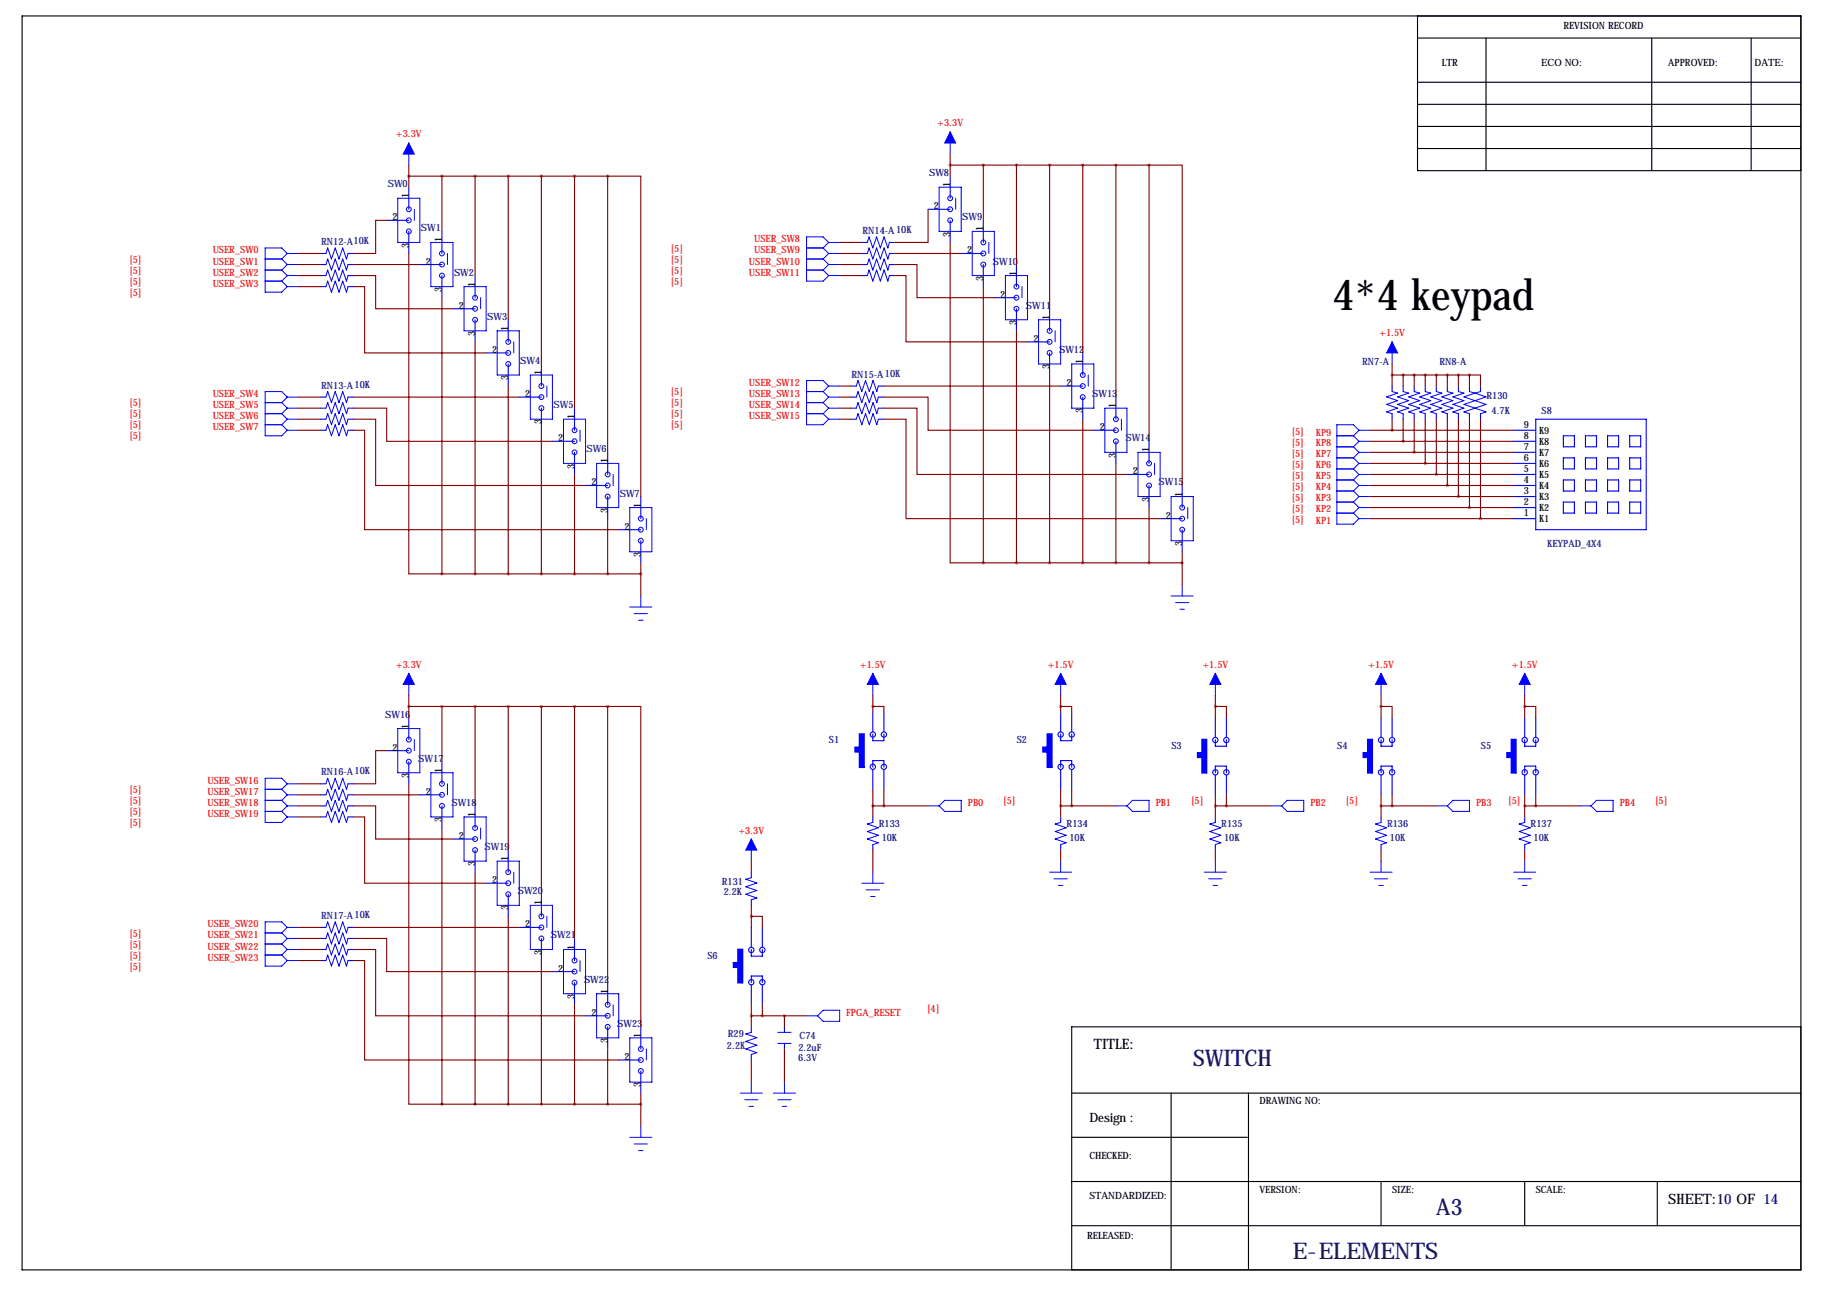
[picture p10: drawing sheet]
<svg xmlns="http://www.w3.org/2000/svg" width="419mm" height="297mm" viewBox="0 0 419 297" stroke-linecap="round" stroke-linejoin="round" font-family="sans-serif">
<g fill="none" stroke="#000" stroke-width=".25">
<path d="M5.1 3.7h408.9v288.3h-408.9zM325.9 18.9h88.1M325.9 3.7v35.5h88.1M325.9 8.7h88.1M341.6 8.7v30.5M379.7 8.7v30.5M402.6 8.7v30.5M325.9 34.1h88.1M325.9 29.1h88.1M325.9 24h88.1M414 236.1h-167.6v55.9M246.4 251.3h167.6"/>
<path d="M269.2 251.3v40.7M287 251.3v40.4M246.4 271.6h167.6M246.4 261.5h40.4M317.5 271.6v10.2M350.5 271.6v10.2M381 271.6v10.2M246.4 281.8h167.6"/>
</g>
<g fill="none" stroke="#00f" stroke-width=".23">
<path d="M94 32.9v5.1M218.4 30.3v5.1M61 59.5h3.8M64.8 59.5l1.2 1.3M66 58.3h2.6M66 58.3l-1.2 1.2M66 58.3l-1.2-1.3h-3.8v10.2h3.8l1.2-1.3M74.9 58.3l.4-1.3 .9 2.5 .9-2.5 .8 2.5 .9-2.5 .9 2.5 .3-1.2M91.4 45.6h5.1v10.1h-5.1zM95.2 48.1v2.6M99.1 55.7h5v10.2h-5zM102.9 58.3v2.5"/>
<path d="M185.4 59.5h3.8M185.4 57h3.8M189.2 57l1.3 1.3M189.2 59.5l1.3 1.3M190.5 55.7h2.5M190.5 58.3h2.5M190.5 55.7l-1.3-1.2h-3.8v10.1h3.8l1.3-1.2M190.5 55.7l-1.3 1.3M190.5 58.3l-1.3 1.2M199.4 55.7l.4-1.2 .9 2.5 .8-2.5 .9 2.5 .9-2.5 .8 2.5 .4-1.3M199.4 58.3l.4-1.3 .9 2.5 .8-2.5 .9 2.5 .9-2.5 .8 2.5 .4-1.2M215.9 43h5.1v10.2h-5.1z"/>
<path d="M219.7 45.6v2.5M223.5 53.2h5.1v10.2h-5.1zM227.3 55.7v2.6M61 62.1h3.8M61 64.6h3.8M64.8 62.1l1.2 1.3M64.8 64.6l1.2 1.3M66 65.9h2.6M66 63.4h2.6M66 60.8h2.6M66 60.8l-1.2 1.3M66 63.4l-1.2 1.2"/>
<path d="M74.9 63.4l.4-1.3 .9 2.5 .9-2.5 .8 2.5 .9-2.5 .9 2.5 .3-1.2M74.9 60.8l.4-1.3 .9 2.6 .9-2.6 .8 2.6 .9-2.6 .9 2.6 .3-1.3M74.9 65.9l.4-1.3 .9 2.6 .9-2.6 .8 2.6 .9-2.6 .9 2.6 .3-1.3M106.7 65.9h5.1v10.2h-5.1zM110.5 68.4v2.6M114.3 76.1h5.1v10.1h-5.1zM118.1 78.6v2.5M185.4 62.1h3.8M189.2 62.1l1.3 1.3M190.5 63.4h2.5M190.5 60.8h2.5M190.5 60.8l-1.3 1.3"/>
<path d="M199.4 60.8l.4-1.3 .9 2.6 .8-2.6 .9 2.6 .9-2.6 .8 2.6 .4-1.3M199.4 63.4l.4-1.3 .9 2.5 .8-2.5 .9 2.5 .9-2.5 .8 2.5 .4-1.2M231.1 63.4h5.1v10.1h-5.1zM234.9 65.9v2.5M238.8 73.5h5v10.2h-5zM242.6 76.1v2.5M320 78.6v5.1M61 97.6h3.8M61 92.6h3.8M61 95.1h3.8M64.8 92.6l1.2 1.2M64.8 95.1l1.2 1.3"/>
<path d="M64.8 97.6l1.2 1.3M66 96.4h2.6M66 93.8h2.6M66 98.9h2.6M66 91.3l-1.2-1.3h-3.8v10.2h3.8l1.2-1.3M66 91.3h2.6M66 91.3l-1.2 1.3M66 93.8l-1.2 1.3M66 96.4l-1.2 1.2M74.9 91.3l.4-1.3 .9 2.6 .9-2.6 .8 2.6 .9-2.6 .9 2.6 .3-1.3M74.9 96.4l.4-1.3 .9 2.5 .9-2.5 .8 2.5 .9-2.5 .9 2.5 .3-1.2M74.9 93.8l.4-1.2 .9 2.5 .9-2.5 .8 2.5 .9-2.5 .9 2.5 .3-1.3"/>
<path d="M74.9 98.9l.4-1.3 .9 2.6 .9-2.6 .8 2.6 .9-2.6 .9 2.6 .3-1.3M121.9 86.2h5.1v10.2h-5.1zM125.7 88.8v2.5M129.5 96.4h5.1v10.1h-5.1zM133.3 98.9v2.6M185.4 92.6h3.8M185.4 90h3.8M185.4 95.1h3.8M189.2 90l1.3 1.3M189.2 92.6l1.3 1.2M189.2 95.1l1.3 1.3M190.5 96.4h2.5"/>
<path d="M190.5 93.8h2.5M190.5 88.8l-1.3-1.3h-3.8v10.1h3.8l1.3-1.2M190.5 91.3h2.5M190.5 88.8h2.5M190.5 88.8l-1.3 1.2M190.5 91.3l-1.3 1.3M190.5 93.8l-1.3 1.3M196.8 88.8l.5-1.3 .8 2.5 .9-2.5 .8 2.5 .9-2.5 .9 2.5 .3-1.2M196.8 93.8l.5-1.2 .8 2.5 .9-2.5 .8 2.5 .9-2.5 .9 2.5 .3-1.3M196.8 91.3l.5-1.3 .8 2.6 .9-2.6 .8 2.6 .9-2.6 .9 2.6 .3-1.3M196.8 96.4l.5-1.3 .8 2.5 .9-2.5 .8 2.5 .9-2.5 .9 2.5 .3-1.2M246.4 83.7h5.1v10.1h-5.1z"/>
<path d="M250.2 86.2v2.6M254 93.8h5.1v10.2h-5.1zM257.8 96.4v2.5M312.4 98.9h2.6M312.4 98.9l-1.3 1.3M312.4 98.9l-1.3-1.3h-3.8v22.9h3.8l1.3-1.3M320 90l1.3 .4-2.5 .8 2.5 .9-2.5 .9 2.5 .8-2.5 .9 1.2 .4M322.6 90l1.2 .4-2.5 .8 2.5 .9-2.5 .9 2.5 .8-2.5 .9 1.3 .4M325.1 90l1.3 .4-2.6 .8 2.6 .9-2.6 .9 2.6 .8-2.6 .9 1.3 .4M327.7 90l1.2 .4-2.5 .8 2.5 .9-2.5 .9 2.5 .8-2.5 .9 1.3 .4M330.2 90l1.3 .4-2.6 .8 2.6 .9-2.6 .9 2.6 .8-2.6 .9 1.3 .4M332.7 90l1.3 .4-2.5 .8 2.5 .9-2.5 .9 2.5 .8-2.5 .9 1.2 .4"/>
<path d="M335.3 90l1.2 .4-2.5 .8 2.5 .9-2.5 .9 2.5 .8-2.5 .9 1.3 .4M337.8 90l1.3 .4M339.1 90.4l-2.6 .8 5.1 1.8-5.1 1.7 1.3 .4M339.1 90.4l2.5 .8-5.1 1.8 5.1 1.7-1.2 .4M340.4 90l-1.3 .4M137.2 106.5h5v10.2h-5zM141 109.1v2.5M144.8 116.7h5.1v10.2h-5.1zM148.6 119.2v2.6M261.6 104h5.1v10.2h-5.1zM265.4 106.5v2.6M269.2 114.2h5.1v10.1h-5.1z"/>
<path d="M273 116.7v2.5M307.3 100.2h3.8M307.3 102.7h3.8M307.3 105.3h3.8M307.3 107.8h3.8M307.3 110.3h3.8M307.3 112.9h3.8M307.3 115.4h3.8M307.3 118h3.8M311.1 100.2l1.3 1.3M311.1 102.7l1.3 1.3M311.1 105.3l1.3 1.2"/>
<path d="M311.1 107.8l1.3 1.3M311.1 110.3l1.3 1.3M311.1 112.9l1.3 1.3M311.1 115.4l1.3 1.3M311.1 118l1.3 1.2M312.4 106.5h2.6M312.4 116.7h2.6M312.4 104h2.6M312.4 114.2h2.6M312.4 109.1l-1.3 1.2M312.4 101.5h2.6M312.4 101.5l-1.3 1.2"/>
<path d="M312.4 104l-1.3 1.3M312.4 106.5l-1.3 1.3M312.4 109.1h2.6M312.4 111.6h2.6M312.4 111.6l-1.3 1.3M312.4 114.2l-1.3 1.2M312.4 116.7l-1.3 1.3M312.4 119.2h2.6M144.8 139.6h5.1M147.3 137v2.6M269.2 137h5.1M270.3 138.5h3"/>
<path d="M271.8 134.5v2.5M94 154.8v5.1M145.8 141.1h3M146.8 142.6h1M200.7 154.8v5.1M243.8 154.8v5.1M271.3 140.1h1M279.4 154.8v5.1M317.5 154.8v5.1M350.5 154.8v5.1M91.4 167.5h5.1v10.2h-5.1zM95.2 170v2.6"/>
<path d="M99.1 177.7h5v10.1h-5zM61 186.5h3.8M61 184h3.8M61 181.5h3.8M64.8 181.5l1.2 1.2M64.8 184l1.2 1.3M64.8 186.5l1.2 1.3M66 187.8h2.6M66 185.3h2.6M66 180.2l-1.2-1.3h-3.8v10.2h3.8l1.2-1.3M66 185.3l-1.2 1.2M66 180.2h2.6"/>
<path d="M66 180.2l-1.2 1.3M66 182.7h2.6M66 182.7l-1.2 1.3M74.9 180.2l.4-1.3 .9 2.6 .9-2.6 .8 2.6 .9-2.6 .9 2.6 .3-1.3M74.9 185.3l.4-1.3 .9 2.5 .9-2.5 .8 2.5 .9-2.5 .9 2.5 .3-1.2M74.9 182.7l.4-1.2 .9 2.5 .9-2.5 .8 2.5 .9-2.5 .9 2.5 .3-1.3M74.9 187.8l.4-1.3 .9 2.6 .9-2.6 .8 2.6 .9-2.6 .9 2.6 .3-1.3M102.9 180.2v2.5M106.7 187.8h5.1v10.2h-5.1zM110.5 190.4v2.5M114.3 198h5.1v10.1h-5.1zM172.7 192.9v5.1"/>
<path d="M200.7 189.1l-1.3 .3 2.5 .9-2.5 .9 2.5 .8-2.5 .9 2.5 .9-1.2 .4M213.4 185.3h2.5M217.2 184h3.8v2.5h-3.8l-1.3-1.2zM243.8 189.1l-1.2 .3 2.5 .9-2.5 .9 2.5 .8-2.5 .9 2.5 .9-1.3 .4M243.8 198v2.5M256.5 185.3h2.6M260.3 184h3.9v2.5h-3.9l-1.2-1.2zM279.4 189.1l-1.3 .3 2.6 .9-2.6 .9 2.6 .8-2.6 .9 2.6 .9-1.3 .4M279.4 198v2.5M292.1 185.3h2.5M295.9 184h3.8v2.5h-3.8l-1.3-1.2zM317.5 189.1l-1.3 .3 2.6 .9-2.6 .9 2.6 .8-2.6 .9 2.6 .9-1.3 .4"/>
<path d="M317.5 198v2.5M330.2 185.3h2.5M334 184h3.8v2.5h-3.8l-1.3-1.2zM350.5 189.1l-1.3 .3 2.6 .9-2.6 .9 2.6 .8-2.6 .9 2.6 .9-1.3 .4M350.5 198v2.5M363.2 185.3h2.6M367 184h3.8v2.5h-3.8l-1.2-1.2zM61 214.5h3.8M61 217h3.8M61 219.6h3.8M64.8 214.5l1.2 1.3M64.8 217l1.2 1.3"/>
<path d="M64.8 219.6l1.2 1.2M66 218.3h2.6M66 213.2l-1.2-1.3h-3.8v10.2h3.8l1.2-1.3M66 215.8l-1.2 1.2M66 218.3l-1.2 1.3M66 213.2h2.6M66 213.2l-1.2 1.3M66 215.8h2.6M74.9 213.2l.4-1.3 .9 2.6 .9-2.6 .8 2.6 .9-2.6 .9 2.6 .3-1.3M74.9 218.3l.4-1.3 .9 2.6 .9-2.6 .8 2.6 .9-2.6 .9 2.6 .3-1.3M74.9 215.8l.4-1.3 .9 2.5 .9-2.5 .8 2.5 .9-2.5 .9 2.5 .3-1.2M118.1 200.5v2.6"/>
<path d="M121.9 208.1h5.1v10.2h-5.1zM125.7 210.7v2.5M129.5 218.3h5.1v10.2h-5.1zM172.7 201.8l-1.3 .3 2.6 .9-2.6 .9 2.6 .8-2.6 .9 2.6 .9-1.3 .4M198.1 203.1h5.1M199.1 204.6h3.1M200.2 206.1h1M200.7 200.5v2.6M241.3 200.5h5.1M242.3 202h3.1M243.3 203.6h1M276.9 200.5h5"/>
<path d="M277.9 202h3M278.9 203.6h1M315 200.5h5M316 202h3M317 203.6h1M348 200.5h5.1M349 202h3M350 203.6h1M66 220.8h2.6M74.9 220.8l.4-1.2 .9 2.5 .9-2.5 .8 2.5 .9-2.5 .9 2.5 .3-1.3M133.3 220.8v2.6M137.2 228.5h5v10.1h-5z"/>
<path d="M141 231v2.5M144.8 238.6h5.1v10.2h-5.1zM172.7 237.3l-1.3 .4 2.6 .9-2.6 .8 2.6 .9-2.6 .9 2.6 .8-1.3 .4M178.8 239.9h3.1M178.8 237.3h3.1M185.4 233.5h2.6M188 233.5l1.2-1.2h3.8v2.5h-3.8zM147.3 258.9v2.6M148.6 241.2v2.5M170.2 251.3h5.1M171.2 252.8h3M172.2 254.4h1"/>
<path d="M172.7 248.8v2.5M177.8 251.3h5.1M178.8 252.8h3.1M179.8 254.4h1M180.3 248.8v2.5M144.8 261.5h5.1M145.8 263h3M146.8 264.5h1"/>
<circle cx="94" cy="50.7" r=".56"/>
<circle cx="94" cy="48.1" r=".56"/>
<circle cx="94" cy="53.2" r=".56"/>
<circle cx="101.6" cy="58.3" r=".56"/>
<circle cx="218.4" cy="50.7" r=".56"/>
<circle cx="218.4" cy="48.1" r=".56"/>
<circle cx="218.4" cy="45.6" r=".56"/>
<circle cx="226.1" cy="55.7" r=".56"/>
<circle cx="226.1" cy="58.3" r=".56"/>
<circle cx="101.6" cy="63.4" r=".56"/>
<circle cx="101.6" cy="60.8" r=".56"/>
<circle cx="109.2" cy="73.5" r=".56"/>
<circle cx="109.2" cy="68.4" r=".56"/>
<circle cx="109.2" cy="71" r=".56"/>
<circle cx="116.8" cy="78.6" r=".56"/>
<circle cx="226.1" cy="60.8" r=".56"/>
<circle cx="233.7" cy="68.4" r=".56"/>
<circle cx="233.7" cy="71" r=".56"/>
<circle cx="233.7" cy="65.9" r=".56"/>
<circle cx="241.3" cy="76.1" r=".56"/>
<circle cx="241.3" cy="78.6" r=".56"/>
<circle cx="116.8" cy="81.1" r=".56"/>
<circle cx="116.8" cy="83.7" r=".56"/>
<circle cx="124.5" cy="88.8" r=".56"/>
<circle cx="124.5" cy="93.8" r=".56"/>
<circle cx="124.5" cy="91.3" r=".56"/>
<circle cx="132.1" cy="98.9" r=".56"/>
<circle cx="241.3" cy="81.1" r=".56"/>
<circle cx="248.9" cy="86.2" r=".56"/>
<circle cx="248.9" cy="88.8" r=".56"/>
<circle cx="248.9" cy="91.3" r=".56"/>
<circle cx="256.5" cy="98.9" r=".56"/>
<circle cx="256.5" cy="96.4" r=".56"/>
<circle cx="132.1" cy="101.5" r=".56"/>
<circle cx="132.1" cy="104" r=".56"/>
<circle cx="139.7" cy="114.2" r=".56"/>
<circle cx="139.7" cy="111.6" r=".56"/>
<circle cx="139.7" cy="109.1" r=".56"/>
<circle cx="147.3" cy="119.2" r=".56"/>
<circle cx="256.5" cy="101.5" r=".56"/>
<circle cx="264.2" cy="111.6" r=".56"/>
<circle cx="264.2" cy="106.5" r=".56"/>
<circle cx="264.2" cy="109.1" r=".56"/>
<circle cx="271.8" cy="119.2" r=".56"/>
<circle cx="271.8" cy="116.7" r=".56"/>
<circle cx="147.3" cy="121.8" r=".56"/>
<circle cx="147.3" cy="124.3" r=".56"/>
<circle cx="271.8" cy="121.8" r=".56"/>
<circle cx="94" cy="170" r=".56"/>
<circle cx="94" cy="172.6" r=".56"/>
<circle cx="94" cy="175.1" r=".56"/>
<circle cx="101.6" cy="182.7" r=".56"/>
<circle cx="101.6" cy="180.2" r=".56"/>
<circle cx="101.6" cy="185.3" r=".56"/>
<circle cx="109.2" cy="195.4" r=".56"/>
<circle cx="109.2" cy="192.9" r=".56"/>
<circle cx="109.2" cy="190.4" r=".56"/>
<circle cx="116.8" cy="205.6" r=".56"/>
<circle cx="116.8" cy="203.1" r=".56"/>
<circle cx="116.8" cy="200.5" r=".56"/>
<circle cx="124.5" cy="215.8" r=".56"/>
<circle cx="124.5" cy="213.2" r=".56"/>
<circle cx="124.5" cy="210.7" r=".56"/>
<circle cx="132.1" cy="223.4" r=".56"/>
<circle cx="132.1" cy="225.9" r=".56"/>
<circle cx="132.1" cy="220.8" r=".56"/>
<circle cx="139.7" cy="231" r=".56"/>
<circle cx="139.7" cy="236.1" r=".56"/>
<circle cx="139.7" cy="233.5" r=".56"/>
<circle cx="147.3" cy="241.2" r=".56"/>
<circle cx="147.3" cy="243.7" r=".56"/>
<circle cx="147.3" cy="246.2" r=".56"/>
</g>
<g fill="none" stroke="#00f" stroke-width=".25">
<path d="M73.7 58.3h1.2M80 58.3h1.3M88.9 50.7h5.1M94 43v5.1M94 53.2v5.1M101.6 53.2v5.1M198.1 58.3h1.3M198.1 55.7h1.3M204.5 58.3h1.2M204.5 55.7h1.2M213.4 48.1h5M218.4 40.5v5.1"/>
<path d="M218.4 50.7v5M221 58.3h5.1M226.1 50.7v5M73.7 60.8h1.2M73.7 63.4h1.2M73.7 65.9h1.2M80 60.8h1.3M80 63.4h1.3M80 65.9h1.3M96.5 60.8h5.1M101.6 63.4v5M104.1 71h5.1"/>
<path d="M109.2 63.4v5M109.2 73.5v5.1M116.8 73.5v5.1M198.1 60.8h1.3M198.1 63.4h1.3M204.5 60.8h1.2M204.5 63.4h1.2M226.1 60.8v5.1M228.6 68.4h5.1M233.7 60.8v5.1M233.7 71v5.1M236.2 78.6h5.1"/>
<path d="M241.3 71v5.1M73.7 96.4h1.2M73.7 98.9h1.2M73.7 91.3h1.2M73.7 93.8h1.2M80 96.4h1.3M80 98.9h1.3M80 91.3h1.3M80 93.8h1.3M111.8 81.1h5M116.8 83.7v5.1M119.4 91.3h5.1"/>
<path d="M124.5 83.7v5.1M124.5 93.8v5.1M132.1 93.8v5.1M195.6 96.4h1.2M195.6 91.3h1.2M195.6 93.8h1.2M195.6 88.8h1.2M201.9 96.4h1.3M201.9 91.3h1.3M201.9 93.8h1.3M201.9 88.8h1.3M241.3 81.1v5.1"/>
<path d="M243.8 88.8h5.1M248.9 81.1v5.1M248.9 91.3v5.1M251.5 98.9h5M256.5 91.3v5.1M320 88.8v1.2M320 95.1v1.3M322.6 88.8v1.2M322.6 95.1v1.3M325.1 88.8v1.2M325.1 95.1v1.3M327.7 88.8v1.2"/>
<path d="M327.7 95.1v1.3M330.2 88.8v1.2M330.2 95.1v1.3M332.7 88.8v1.2M332.7 95.1v1.3M335.3 88.8v1.2M335.3 95.1v1.3M337.8 88.8v1.2M337.8 95.1v1.3M340.4 88.8v1.2M340.4 95.1v1.3M348 98.9h5.1"/>
<path d="M353.1 96.4h25.4v25.4h-25.4zM127 101.5h5.1M132.1 104v5.1M134.6 111.6h5.1M139.7 104v5.1M139.7 114.2v5M147.3 114.2v5M256.5 101.5v5M259.1 109.1h5.1M264.2 101.5v5M264.2 111.6v5.1M266.7 119.2h5.1"/>
<path d="M271.8 111.6v5.1M348 119.2h5.1M348 116.7h5.1M348 114.2h5.1M348 111.6h5.1M348 109.1h5.1M348 106.5h5.1M348 104h5.1M348 101.5h5.1M359.4 100.2h2.5v2.5h-2.5zM359.4 105.3h2.5v2.5h-2.5zM359.4 110.3h2.5v2.6h-2.5z"/>
<path d="M359.4 115.4h2.5v2.6h-2.5zM364.5 100.2h2.5v2.5h-2.5zM364.5 105.3h2.5v2.5h-2.5zM364.5 110.3h2.5v2.6h-2.5zM364.5 115.4h2.5v2.6h-2.5zM369.6 100.2h2.5v2.5h-2.5zM369.6 105.3h2.5v2.5h-2.5zM369.6 110.3h2.5v2.6h-2.5zM369.6 115.4h2.5v2.6h-2.5zM374.6 100.2h2.6v2.5h-2.6zM374.6 105.3h2.6v2.5h-2.6zM374.6 110.3h2.6v2.6h-2.6z"/>
<path d="M374.6 115.4h2.6v2.6h-2.6zM142.2 121.8h5.1M147.3 124.3v5.1M271.8 121.8v5.1M88.9 172.6h5.1M94 165v5M94 175.1v5.1M101.6 175.1v5.1M200.7 163.7v4.6M200.7 168.8v1.5h2.5v-1.5M200.7 176.4v-1.5h2.5v1.5M200.7 176.9v4.6"/>
<path d="M203.2 163.7v4.6M203.2 176.9v4.6M243.8 163.7v4.6M243.8 168.8v1.5h2.6v-1.5M243.8 176.4v-1.5h2.6v1.5M243.8 176.9v4.6M246.4 163.7v4.6M246.4 176.9v4.6M279.4 165v4.5M279.4 170v1.6h2.5v-1.6M279.4 177.7v-1.6h2.5v1.6M279.4 178.2v4.5"/>
<path d="M281.9 165v4.5M281.9 178.2v4.5M317.5 170v1.6h2.5v-1.6M317.5 177.7v-1.6h2.5v1.6M317.5 165v4.5M317.5 178.2v4.5M320 165v4.5M320 178.2v4.5M350.5 170v1.6h2.6v-1.6M350.5 177.7v-1.6h2.6v1.6M350.5 165v4.5M350.5 178.2v4.5"/>
<path d="M353.1 165v4.5M353.1 178.2v4.5M73.7 180.2h1.2M73.7 182.7h1.2M73.7 185.3h1.2M73.7 187.8h1.2M80 180.2h1.3M80 182.7h1.3M80 185.3h1.3M80 187.8h1.3M96.5 182.7h5.1M101.6 185.3v5.1"/>
<path d="M104.1 192.9h5.1M109.2 185.3v5.1M109.2 195.4v5.1M116.8 195.4v5.1M200.7 187.8v1.3M200.7 194.2v1.2M243.8 187.8v1.3M243.8 194.2v1.2M279.4 187.8v1.3M279.4 194.2v1.2M317.5 187.8v1.3M317.5 194.2v1.2"/>
<path d="M350.5 187.8v1.3M350.5 194.2v1.2M73.7 213.2h1.2M73.7 215.8h1.2M73.7 218.3h1.2M80 213.2h1.3M80 215.8h1.3M80 218.3h1.3M111.8 203.1h5M116.8 205.6v5.1M119.4 213.2h5.1M124.5 205.6v5.1"/>
<path d="M124.5 215.8v5M132.1 215.8v5M172.7 200.5v1.3M172.7 206.9v1.2M172.7 213.2v4.6M172.7 218.3v1.5h2.6v-1.5M175.3 213.2v4.6M73.7 220.8h1.2M80 220.8h1.3M127 223.4h5.1M132.1 225.9v5.1M134.6 233.5h5.1"/>
<path d="M139.7 225.9v5.1M139.7 236.1v5.1M147.3 236.1v5.1M172.7 225.9v-1.5h2.6v1.5M172.7 226.4v4.6M172.7 236.1v1.2M175.3 226.4v4.6M180.3 236.1v1.2M180.3 239.9v1.3M142.2 243.7h5.1M147.3 246.2v5.1M172.7 242.4v1.3"/>
<circle cx="200.7" cy="168.9" r=".61"/>
<circle cx="200.7" cy="176.3" r=".61"/>
<circle cx="203.2" cy="168.9" r=".61"/>
<circle cx="203.2" cy="176.3" r=".61"/>
<circle cx="243.8" cy="168.9" r=".61"/>
<circle cx="243.8" cy="176.3" r=".61"/>
<circle cx="246.4" cy="168.9" r=".61"/>
<circle cx="246.4" cy="176.3" r=".61"/>
<circle cx="279.4" cy="170.1" r=".61"/>
<circle cx="279.4" cy="177.6" r=".61"/>
<circle cx="281.9" cy="170.1" r=".61"/>
<circle cx="281.9" cy="177.6" r=".61"/>
<circle cx="317.5" cy="170.1" r=".61"/>
<circle cx="317.5" cy="177.6" r=".61"/>
<circle cx="320" cy="170.1" r=".61"/>
<circle cx="320" cy="177.6" r=".61"/>
<circle cx="350.5" cy="170.1" r=".61"/>
<circle cx="350.5" cy="177.6" r=".61"/>
<circle cx="353.1" cy="170.1" r=".61"/>
<circle cx="353.1" cy="177.6" r=".61"/>
<circle cx="172.7" cy="218.4" r=".61"/>
<circle cx="175.3" cy="218.4" r=".61"/>
<circle cx="172.7" cy="225.8" r=".61"/>
<circle cx="175.3" cy="225.8" r=".61"/>
</g>
<g fill="#00f" stroke="#00f" stroke-width=".38">
<path d="M197.6 168.8h1v7.6h-1v-3.6h-1v-1h1z"/>
<path d="M240.8 168.8h1v7.6h-1v-3.6h-1v-1h1z"/>
<path d="M276.4 170h1v7.7h-1v-3.6h-1.1v-1h1.1z"/>
<path d="M314.5 170h1v7.7h-1v-3.6h-1.1v-1h1.1z"/>
<path d="M347.5 170h1v7.7h-1v-3.6h-1v-1h1z"/>
<path d="M169.7 218.3h1v7.6h-1v-3.5h-1v-1.1h1z"/>
</g>
<g fill="#00f" stroke="#00f" stroke-width=".23">
<path d="M279.4 154.8l1.3 2.5h-2.6z"/>
<path d="M317.5 154.8l1.3 2.5h-2.6z"/>
<path d="M350.5 154.8l1.3 2.5h-2.6z"/>
<path d="M200.7 154.8l1.2 2.5h-2.5z"/>
<path d="M172.7 192.9l1.3 2.5h-2.6z"/>
<path d="M243.8 154.8l1.3 2.5h-2.5z"/>
<path d="M320 78.6l1.3 2.5h-2.5z"/>
<path d="M94 32.9l1.2 2.5h-2.5z"/>
<path d="M218.4 30.3l1.3 2.6h-2.5z"/>
<path d="M94 154.8l1.2 2.5h-2.5z"/>
</g>
<g fill="none" stroke="#800000" stroke-width=".25">
<path d="M94 38v5M218.4 35.4v5.1M218.4 38h45.8M226.1 38v12.7M233.7 38v22.8M241.3 38v33M248.9 38v43.1M256.5 38v53.3M264.2 38h7.6v73.6M264.2 38v63.5M68.6 58.3h5.1M88.9 50.7h-2.5v7.6h-5.1"/>
<path d="M94 58.3v73.6h7.6M94 40.5h45.7M101.6 40.5v12.7M109.2 40.5v22.9M116.8 40.5v33M124.5 40.5v43.2M132.1 40.5v53.3M139.7 40.5h7.6v73.7M139.7 40.5v63.5M193 58.3h5.1M193 55.7h5.1M205.7 58.3h15.3"/>
<path d="M213.4 48.1v7.6h-7.7M218.4 55.7v73.7h7.7M68.6 60.8h5.1M68.6 63.4h5.1M68.6 65.9h5.1M81.3 63.4h5.1v7.6h17.7M81.3 65.9h2.5v15.2h28M81.3 60.8h15.2M101.6 68.4v63.5M109.2 78.6v53.3M193 60.8h5.1M193 63.4h5.1"/>
<path d="M205.7 60.8h5.1v7.6h17.8M205.7 63.4h2.6v15.2h27.9M226.1 65.9v63.5M233.7 76.1v53.3M68.6 98.9h5.1M68.6 91.3h5.1M68.6 93.8h5.1M68.6 96.4h5.1M81.3 93.8h7.6v7.7h38.1M81.3 96.4h5.1v15.2h48.2M81.3 98.9h2.5v22.9h58.4M81.3 91.3h38.1"/>
<path d="M116.8 88.8v43.1M124.5 98.9v33M193 91.3h2.6M193 93.8h2.6M193 96.4h2.6M193 88.8h2.6M203.2 91.3h10.2v7.6h38.1M203.2 93.8h7.6v15.3h48.3M203.2 96.4h5.1v22.8h58.4M203.2 88.8h40.6M241.3 86.2v43.2M248.9 96.4v33"/>
<path d="M315 98.9h33M320 83.7v5.1M320 96.4v2.5M320 86.2h17.8M322.6 86.2v2.6M322.6 96.4v5.1M325.1 86.2v2.6M325.1 96.4v7.6M327.7 86.2v2.6M327.7 96.4v10.1M330.2 86.2v2.6M330.2 96.4v12.7"/>
<path d="M332.7 86.2v2.6M332.7 96.4v15.2M335.3 86.2v2.6M335.3 96.4v17.8M337.8 86.2h2.6v2.6M337.8 86.2v2.6M337.8 96.4v20.3M340.4 96.4v22.8M132.1 109.1v22.8M139.7 119.2v12.7M256.5 106.5v22.9M264.2 116.7v12.7"/>
<path d="M315 101.5h33M315 104h33M315 106.5h33M315 109.1h33M315 111.6h33M315 114.2h33M315 116.7h33M315 119.2h33M101.6 131.9h45.7M147.3 129.4v7.6M226.1 129.4h45.7M271.8 126.9v7.6"/>
<path d="M94 159.9v5.1M200.7 159.9v3.8M243.8 159.9v3.8M279.4 159.9v5.1M317.5 159.9v5.1M350.5 159.9v5.1M88.9 172.6h-2.5v7.6h-5.1M94 162.4h45.7M101.6 162.4v12.7M109.2 162.4v22.9M116.8 162.4v33M124.5 162.4v43.2"/>
<path d="M132.1 162.4v53.4M139.7 162.4h7.6v73.7M139.7 162.4v63.5M200.7 162.4h2.5v1.3M243.8 162.4h2.6v1.3M279.4 162.4h2.5v2.6M317.5 162.4h2.5v2.6M350.5 162.4h2.6v2.6M68.6 185.3h5.1M68.6 180.2h5.1M68.6 182.7h5.1M68.6 187.8h5.1"/>
<path d="M81.3 185.3h5.1v7.6h17.7M81.3 187.8h2.5v15.3h28M81.3 182.7h15.2M94 180.2v73.7h7.6M101.6 190.4v63.5M172.7 198v2.5M200.7 181.5v6.3M200.7 195.4v5.1M200.7 185.3h12.7M203.2 181.5v3.8M243.8 181.5v6.3M243.8 195.4v2.6"/>
<path d="M243.8 185.3h12.7M246.4 181.5v3.8M279.4 182.7v5.1M279.4 195.4v2.6M279.4 185.3h12.7M281.9 182.7v2.6M317.5 182.7v5.1M317.5 195.4v2.6M317.5 185.3h12.7M320 182.7v2.6M350.5 182.7v5.1M350.5 195.4v2.6"/>
<path d="M350.5 185.3h12.7M353.1 182.7v2.6M68.6 213.2h5.1M68.6 215.8h5.1M68.6 218.3h5.1M81.3 215.8h7.6v7.6h38.1M81.3 218.3h5.1v15.2h48.2M81.3 213.2h38.1M109.2 200.5v53.4M116.8 210.7v43.2M172.7 210.7h2.6v2.5M172.7 208.1v5.1"/>
<path d="M68.6 220.8h5.1M81.3 220.8h2.5v22.9h58.4M124.5 220.8v33.1M132.1 231v22.9M172.7 231v5.1M172.7 233.5h12.7M175.3 231v2.5M180.3 233.5v2.6M101.6 253.9h45.7M139.7 241.2v12.7M147.3 251.3v7.6M172.7 243.7v5.1"/>
<path d="M180.3 241.2v7.6"/>
</g>
<path d="M200.6 162.4a.05 .05 0 0 0 .1 0 .05 .05 0 0 0-.1 0zM180.3 233.5a.05 .05 0 0 0 .1 0 .05 .05 0 0 0-.1 0zM243.8 162.4a.05 .05 0 0 0 .1 0 .05 .05 0 0 0-.1 0zM320 98.9a.05 .05 0 0 0 .1 0 .05 .05 0 0 0-.1 0zM327.6 106.5a.05 .05 0 0 0 .1 0 .05 .05 0 0 0-.1 0zM332.7 86.2a.05 .05 0 0 0 .1 0 .05 .05 0 0 0-.1 0zM327.6 86.2a.05 .05 0 0 0 .1 0 .05 .05 0 0 0-.1 0zM332.7 111.6a.05 .05 0 0 0 .1 0 .05 .05 0 0 0-.1 0zM320 86.2a.05 .05 0 0 0 .1 0 .05 .05 0 0 0-.1 0zM340.3 119.2a.05 .05 0 0 0 .1 0 .05 .05 0 0 0-.1 0zM281.9 185.3a.05 .05 0 0 0 .1 0 .05 .05 0 0 0-.1 0zM320 185.3a.05 .05 0 0 0 .1 0 .05 .05 0 0 0-.1 0zM353 185.3a.05 .05 0 0 0 .1 0 .05 .05 0 0 0-.1 0zM124.4 131.9a.05 .05 0 0 0 .1 0 .05 .05 0 0 0-.1 0zM116.8 131.9a.05 .05 0 0 0 .1 0 .05 .05 0 0 0-.1 0zM116.8 40.5a.05 .05 0 0 0 .1 0 .05 .05 0 0 0-.1 0zM124.4 40.5a.05 .05 0 0 0 .1 0 .05 .05 0 0 0-.1 0zM264.1 129.4a.05 .05 0 0 0 .1 0 .05 .05 0 0 0-.1 0zM256.5 129.4a.05 .05 0 0 0 .1 0 .05 .05 0 0 0-.1 0zM226 129.4a.05 .05 0 0 0 .1 0 .05 .05 0 0 0-.1 0zM218.4 38a.05 .05 0 0 0 .1 0 .05 .05 0 0 0-.1 0zM226 38a.05 .05 0 0 0 .1 0 .05 .05 0 0 0-.1 0zM256.5 38a.05 .05 0 0 0 .1 0 .05 .05 0 0 0-.1 0zM264.1 38a.05 .05 0 0 0 .1 0 .05 .05 0 0 0-.1 0zM124.4 253.9a.05 .05 0 0 0 .1 0 .05 .05 0 0 0-.1 0zM116.8 253.9a.05 .05 0 0 0 .1 0 .05 .05 0 0 0-.1 0zM116.8 162.4a.05 .05 0 0 0 .1 0 .05 .05 0 0 0-.1 0zM124.4 162.4a.05 .05 0 0 0 .1 0 .05 .05 0 0 0-.1 0zM200.6 185.3a.05 .05 0 0 0 .1 0 .05 .05 0 0 0-.1 0zM243.8 185.3a.05 .05 0 0 0 .1 0 .05 .05 0 0 0-.1 0zM175.2 233.5a.05 .05 0 0 0 .1 0 .05 .05 0 0 0-.1 0z" fill="#800000" stroke="#800000" stroke-width=".63"/>
<text font-size="9.9" x="306.3" y="71.2">4*4 keypad</text>
<g font-size="5.3" fill="#000080">
<text x="274.3" y="245">SWITCH</text>
<text x="330.2" y="279.3">A3</text>
<text x="297.2" y="289.4">E-ELEMENTS</text>
</g>
<g font-size="3.3">
<text x="251.5" y="241.2">TITLE:</text>
<text x="383.5" y="276.7">SHEET:10 OF 14</text>
</g>
<text font-size="3" x="250.4" y="257.9">Design :</text>
<g font-size="2.3">
<text x="359.4" y="6.7">REVISION RECORD</text>
<text x="331.5" y="15.1">LTR</text>
<text x="354.3" y="15.1">ECO NO:</text>
<text x="383.5" y="15.1">APPROVED:</text>
<text x="403.4" y="15.1">DATE:</text>
<text x="94" y="45.6" transform="rotate(-90 94 45.6)">1</text>
<text x="218.4" y="43" transform="rotate(-90 218.4 43)">1</text>
<text x="90.3" y="50.7">2</text>
<text x="214.7" y="48.1">2</text>
<text x="226.1" y="53.2" transform="rotate(-90 226.1 53.2)">1</text>
<text x="94" y="56.9" transform="rotate(-90 94 56.9)">3</text>
<text x="101.6" y="55.7" transform="rotate(-90 101.6 55.7)">1</text>
<text x="218.4" y="54.4" transform="rotate(-90 218.4 54.4)">3</text>
<text x="222.3" y="58.3">2</text>
<text x="97.9" y="60.8">2</text>
<text x="109.2" y="65.9" transform="rotate(-90 109.2 65.9)">1</text>
<text x="226.1" y="64.5" transform="rotate(-90 226.1 64.5)">3</text>
<text x="233.7" y="63.4" transform="rotate(-90 233.7 63.4)">1</text>
<text x="101.6" y="67.1" transform="rotate(-90 101.6 67.1)">3</text>
<text x="105.5" y="71">2</text>
<text x="230" y="68.4">2</text>
<text x="109.2" y="77.2" transform="rotate(-90 109.2 77.2)">3</text>
<text x="116.8" y="76.1" transform="rotate(-90 116.8 76.1)">1</text>
<text x="233.7" y="74.7" transform="rotate(-90 233.7 74.7)">3</text>
<text x="241.3" y="73.5" transform="rotate(-90 241.3 73.5)">1</text>
<text x="113.1" y="81.1">2</text>
<text x="237.6" y="78.6">2</text>
<text x="248.9" y="83.7" transform="rotate(-90 248.9 83.7)">1</text>
<text x="116.8" y="87.4" transform="rotate(-90 116.8 87.4)">3</text>
<text x="124.5" y="86.2" transform="rotate(-90 124.5 86.2)">1</text>
<text x="241.3" y="84.9" transform="rotate(-90 241.3 84.9)">3</text>
<text x="245.2" y="88.8">2</text>
<text x="120.7" y="91.3">2</text>
<text x="248.9" y="95" transform="rotate(-90 248.9 95)">3</text>
<text x="256.5" y="93.8" transform="rotate(-90 256.5 93.8)">1</text>
<text x="124.5" y="97.6" transform="rotate(-90 124.5 97.6)">3</text>
<text x="128.4" y="101.5">2</text>
<text x="132.1" y="96.4" transform="rotate(-90 132.1 96.4)">1</text>
<text x="252.8" y="98.9">2</text>
<text x="350.3" y="101">8</text>
<text x="350.3" y="98.4">9</text>
<text x="353.8" y="99.7">K9</text>
<text x="132.1" y="107.7" transform="rotate(-90 132.1 107.7)">3</text>
<text x="139.7" y="106.5" transform="rotate(-90 139.7 106.5)">1</text>
<text x="256.5" y="105.2" transform="rotate(-90 256.5 105.2)">3</text>
<text x="264.2" y="104" transform="rotate(-90 264.2 104)">1</text>
<text x="350.3" y="106">6</text>
<text x="350.3" y="103.5">7</text>
<text x="353.8" y="107.3">K6</text>
<text x="353.8" y="104.8">K7</text>
<text x="353.8" y="102.3">K8</text>
<text x="136" y="111.6">2</text>
<text x="260.4" y="109.1">2</text>
<text x="350.3" y="113.7">3</text>
<text x="350.3" y="111.1">4</text>
<text x="350.3" y="108.6">5</text>
<text x="353.8" y="112.4">K4</text>
<text x="353.8" y="109.9">K5</text>
<text x="139.7" y="117.9" transform="rotate(-90 139.7 117.9)">3</text>
<text x="147.3" y="116.7" transform="rotate(-90 147.3 116.7)">1</text>
<text x="264.2" y="115.3" transform="rotate(-90 264.2 115.3)">3</text>
<text x="268.1" y="119.2">2</text>
<text x="271.8" y="114.2" transform="rotate(-90 271.8 114.2)">1</text>
<text x="350.3" y="118.7">1</text>
<text x="350.3" y="116.2">2</text>
<text x="353.8" y="117.5">K2</text>
<text x="353.8" y="115">K3</text>
<text x="143.6" y="121.8">2</text>
<text x="271.8" y="125.5" transform="rotate(-90 271.8 125.5)">3</text>
<text x="353.8" y="120">K1</text>
<text x="147.3" y="128" transform="rotate(-90 147.3 128)">3</text>
<text x="94" y="167.5" transform="rotate(-90 94 167.5)">1</text>
<text x="90.3" y="172.6">2</text>
<text x="94" y="178.8" transform="rotate(-90 94 178.8)">3</text>
<text x="101.6" y="177.7" transform="rotate(-90 101.6 177.7)">1</text>
<text x="97.9" y="182.7">2</text>
<text x="101.6" y="189" transform="rotate(-90 101.6 189)">3</text>
<text x="109.2" y="187.8" transform="rotate(-90 109.2 187.8)">1</text>
<text x="105.5" y="192.9">2</text>
<text x="116.8" y="198" transform="rotate(-90 116.8 198)">1</text>
<text x="109.2" y="199.2" transform="rotate(-90 109.2 199.2)">3</text>
<text x="113.1" y="203.1">2</text>
<text x="116.8" y="209.3" transform="rotate(-90 116.8 209.3)">3</text>
<text x="124.5" y="208.1" transform="rotate(-90 124.5 208.1)">1</text>
<text x="120.7" y="213.2">2</text>
<text x="124.5" y="219.5" transform="rotate(-90 124.5 219.5)">3</text>
<text x="132.1" y="218.3" transform="rotate(-90 132.1 218.3)">1</text>
<text x="128.4" y="223.4">2</text>
<text x="132.1" y="229.6" transform="rotate(-90 132.1 229.6)">3</text>
<text x="136" y="233.5">2</text>
<text x="139.7" y="228.5" transform="rotate(-90 139.7 228.5)">1</text>
<text x="139.7" y="239.8" transform="rotate(-90 139.7 239.8)">3</text>
<text x="147.3" y="238.6" transform="rotate(-90 147.3 238.6)">1</text>
<text x="143.6" y="243.7">2</text>
<text x="147.3" y="250" transform="rotate(-90 147.3 250)">3</text>
<text x="289.6" y="253.9">DRAWING NO:</text>
<text x="250.4" y="266.6">CHECKED:</text>
<text x="250.4" y="275.7">STANDARDIZED:</text>
<text x="289.6" y="274.2">VERSION:</text>
<text x="320" y="274.2">SIZE:</text>
<text x="353.1" y="274.2">SCALE:</text>
<text x="249.9" y="284.8">RELEASED:</text>
</g>
<g font-size="2.3" fill="#f00">
<text x="215.5" y="29.1">+3.3V</text>
<text x="91" y="31.6">+3.3V</text>
<text x="48.9" y="58.3">USER_SW0</text>
<text x="154.2" y="57.9">[5]</text>
<text x="173.4" y="55.7">USER_SW8</text>
<text x="173.4" y="58.3">USER_SW9</text>
<text x="29.7" y="60.4">[5]</text>
<text x="29.7" y="62.9">[5]</text>
<text x="29.7" y="65.5">[5]</text>
<text x="48.9" y="60.8">USER_SW1</text>
<text x="48.9" y="63.4">USER_SW2</text>
<text x="48.9" y="65.9">USER_SW3</text>
<text x="154.2" y="60.4">[5]</text>
<text x="154.2" y="62.9">[5]</text>
<text x="154.2" y="65.5">[5]</text>
<text x="172.2" y="60.8">USER_SW10</text>
<text x="172.2" y="63.4">USER_SW11</text>
<text x="29.7" y="68">[5]</text>
<text x="317.1" y="77.3">+1.5V</text>
<text x="172.2" y="88.8">USER_SW12</text>
<text x="29.7" y="93.4">[5]</text>
<text x="29.7" y="96">[5]</text>
<text x="48.9" y="91.3">USER_SW4</text>
<text x="48.9" y="93.8">USER_SW5</text>
<text x="154.2" y="90.9">[5]</text>
<text x="154.2" y="93.4">[5]</text>
<text x="154.2" y="96">[5]</text>
<text x="172.2" y="91.3">USER_SW13</text>
<text x="172.2" y="93.8">USER_SW14</text>
<text x="29.7" y="98.5">[5]</text>
<text x="29.7" y="101">[5]</text>
<text x="48.9" y="96.4">USER_SW6</text>
<text x="48.9" y="98.9">USER_SW7</text>
<text x="154.2" y="98.5">[5]</text>
<text x="172.2" y="96.4">USER_SW15</text>
<text x="297" y="100">[5]</text>
<text x="302.5" y="100.2">KP9</text>
<text x="297" y="102.6">[5]</text>
<text x="297" y="105.1">[5]</text>
<text x="297" y="107.6">[5]</text>
<text x="302.5" y="102.5">KP8</text>
<text x="302.5" y="105">KP7</text>
<text x="302.5" y="107.6">KP6</text>
<text x="297" y="110.2">[5]</text>
<text x="297" y="112.7">[5]</text>
<text x="302.5" y="110.1">KP5</text>
<text x="302.5" y="112.6">KP4</text>
<text x="297" y="115.3">[5]</text>
<text x="297" y="117.8">[5]</text>
<text x="302.5" y="115.2">KP3</text>
<text x="302.5" y="117.7">KP2</text>
<text x="297" y="120.3">[5]</text>
<text x="302.5" y="120.5">KP1</text>
<text x="91" y="153.5">+3.3V</text>
<text x="197.7" y="153.5">+1.5V</text>
<text x="240.9" y="153.5">+1.5V</text>
<text x="276.4" y="153.5">+1.5V</text>
<text x="314.5" y="153.5">+1.5V</text>
<text x="347.6" y="153.5">+1.5V</text>
<text x="29.7" y="182.3">[5]</text>
<text x="29.7" y="184.9">[5]</text>
<text x="47.7" y="180.2">USER_SW16</text>
<text x="47.7" y="182.7">USER_SW17</text>
<text x="47.7" y="185.3">USER_SW18</text>
<text x="222.5" y="185.3">PB0</text>
<text x="230.7" y="184.9">[5]</text>
<text x="265.7" y="185.3">PB1</text>
<text x="273.8" y="184.9">[5]</text>
<text x="301.2" y="185.3">PB2</text>
<text x="309.4" y="184.9">[5]</text>
<text x="339.3" y="185.3">PB3</text>
<text x="346.7" y="184.9">[5]</text>
<text x="372.4" y="185.3">PB4</text>
<text x="380.5" y="184.9">[5]</text>
<text x="29.7" y="187.4">[5]</text>
<text x="29.7" y="189.9">[5]</text>
<text x="47.7" y="187.8">USER_SW19</text>
<text x="169.8" y="191.6">+3.3V</text>
<text x="29.7" y="215.3">[5]</text>
<text x="47.7" y="213.2">USER_SW20</text>
<text x="47.7" y="215.8">USER_SW21</text>
<text x="29.7" y="217.9">[5]</text>
<text x="29.7" y="220.4">[5]</text>
<text x="47.7" y="218.3">USER_SW22</text>
<text x="47.7" y="220.8">USER_SW23</text>
<text x="29.7" y="223">[5]</text>
<text x="194.6" y="233.5">FPGA_RESET</text>
<text x="213.1" y="232.6">[4]</text>
</g>
<g font-size="2.3" fill="#000080">
<text x="213.6" y="40.5">SW8</text>
<text x="89.1" y="43">SW0</text>
<text x="96.8" y="53.2">SW1</text>
<text x="198.3" y="53.8">RN14-A10K</text>
<text x="221.2" y="50.7">SW9</text>
<text x="73.8" y="56.3">RN12-A10K</text>
<text x="104.4" y="63.4">SW2</text>
<text x="228.2" y="60.8">SW10</text>
<text x="235.9" y="71">SW11</text>
<text x="112" y="73.5">SW3</text>
<text x="119.6" y="83.7">SW4</text>
<text x="243.5" y="81.1">SW12</text>
<text x="73.8" y="89.4">RN13-A10K</text>
<text x="195.8" y="86.8">RN15-A10K</text>
<text x="313.1" y="84">RN7-A</text>
<text x="330.9" y="84">RN8-A</text>
<text x="127.2" y="93.8">SW5</text>
<text x="251.1" y="91.3">SW13</text>
<text x="341.7" y="91.6">R130</text>
<text x="342.9" y="95.1">4.7K</text>
<text x="354.4" y="95.1">S8</text>
<text x="258.7" y="101.5">SW14</text>
<text x="134.9" y="104">SW6</text>
<text x="266.3" y="111.6">SW15</text>
<text x="142.5" y="114.2">SW7</text>
<text x="355.7" y="125.7">KEYPAD_4X4</text>
<text x="88.5" y="165">SW16</text>
<text x="190.6" y="170.9">S1</text>
<text x="233.8" y="170.9">S2</text>
<text x="269.3" y="172.2">S3</text>
<text x="307.4" y="172.2">S4</text>
<text x="340.4" y="172.2">S5</text>
<text x="73.8" y="178.3">RN16-A10K</text>
<text x="96.2" y="175.1">SW17</text>
<text x="103.8" y="185.3">SW18</text>
<text x="202" y="190.2">R133</text>
<text x="245.2" y="190.2">R134</text>
<text x="280.8" y="190.2">R135</text>
<text x="318.9" y="190.2">R136</text>
<text x="351.9" y="190.2">R137</text>
<text x="111.4" y="195.4">SW19</text>
<text x="202.7" y="193.4">10K</text>
<text x="245.9" y="193.4">10K</text>
<text x="281.4" y="193.4">10K</text>
<text x="319.5" y="193.4">10K</text>
<text x="352.6" y="193.4">10K</text>
<text x="166" y="203.4">R131</text>
<text x="119" y="205.6">SW20</text>
<text x="166.4" y="205.9">2.2K</text>
<text x="73.8" y="211.3">RN17-A10K</text>
<text x="126.6" y="215.8">SW21</text>
<text x="162.6" y="220.4">S6</text>
<text x="134.3" y="225.9">SW22</text>
<text x="141.9" y="236.1">SW23</text>
<text x="167.3" y="238.5">R29</text>
<text x="183.8" y="239">C74</text>
<text x="167.1" y="241.2">2.2K</text>
<text x="183.5" y="244">6.3V</text>
<text x="183.5" y="241.7">2.2uF</text>
</g>
</svg>
